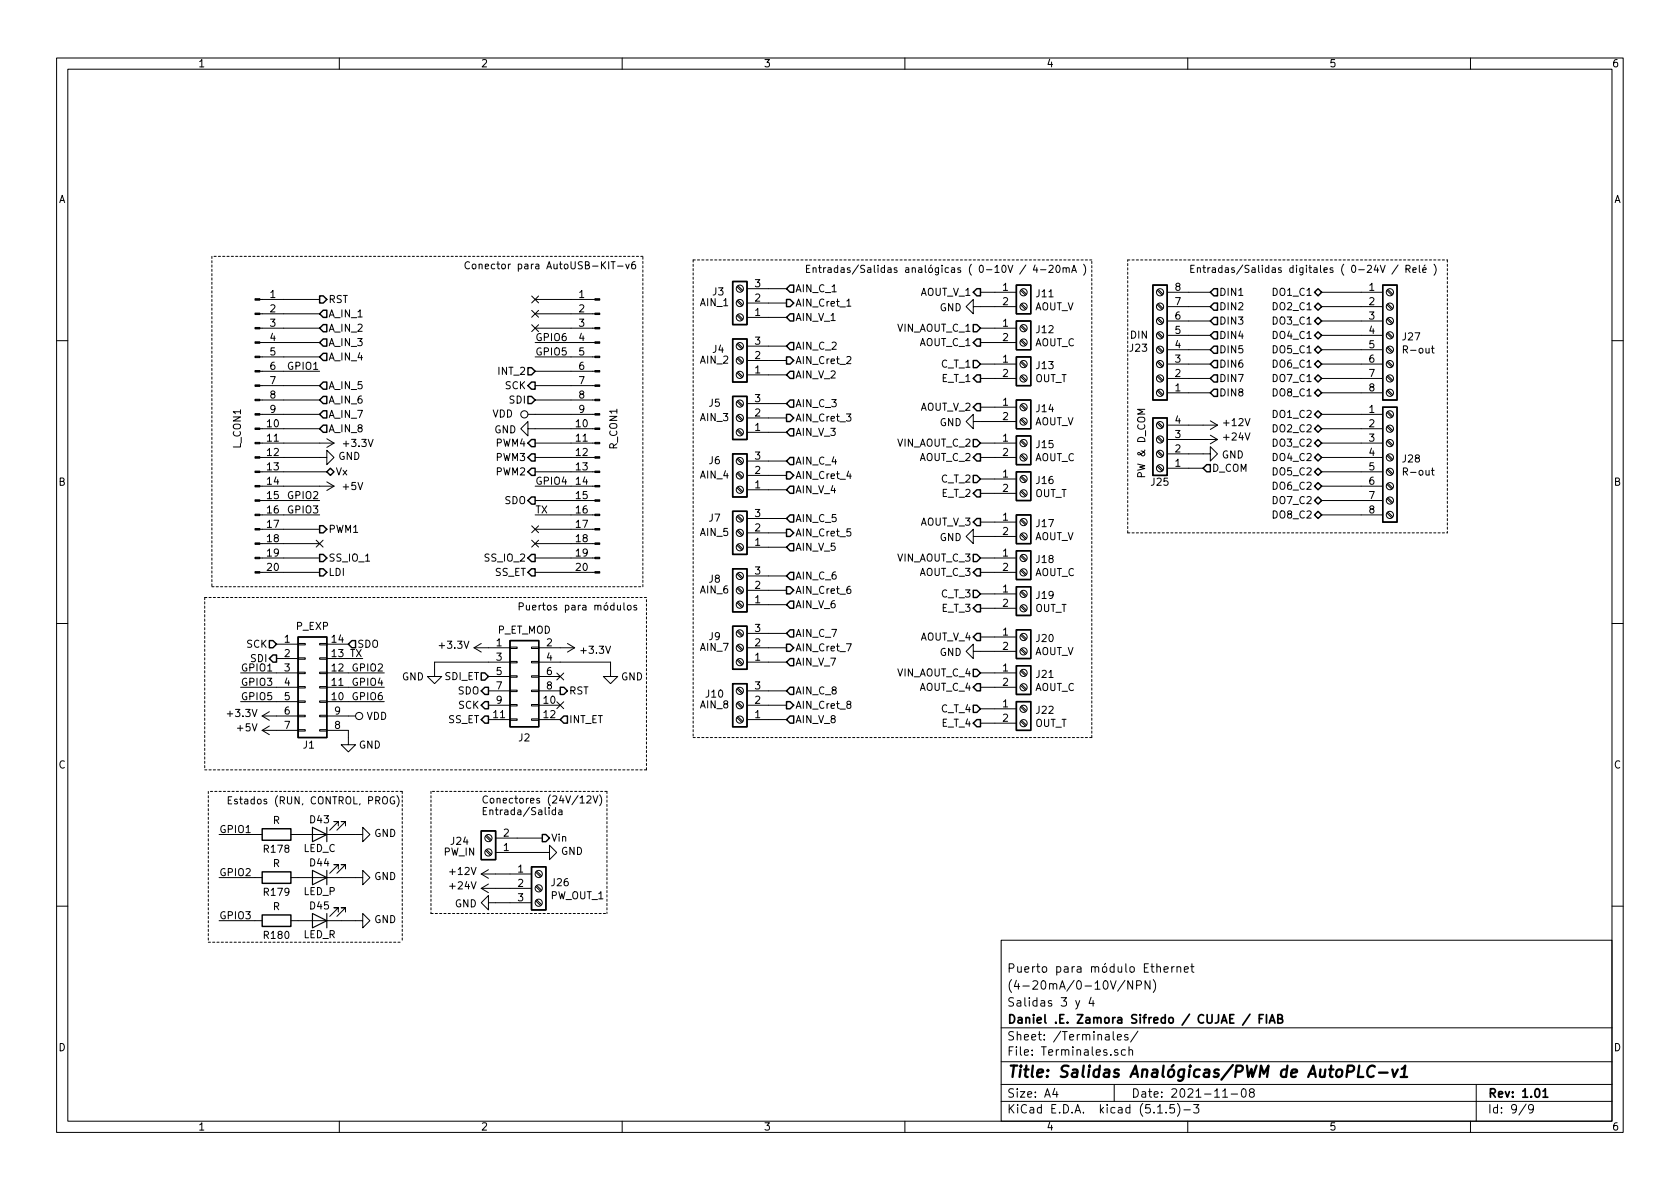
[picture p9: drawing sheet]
<svg xmlns="http://www.w3.org/2000/svg" width="297mm" height="210mm" viewBox="0 0 297 210" stroke-linecap="round" stroke-linejoin="round" font-family="sans-serif">
<g fill="none" stroke="#000" stroke-width=".18">
<path d="M10 10.3h277v189.9h-277zM12 12.2h273v186.1h-273zM60 10.3v1.9M110 10.3v1.9M160 10.3v1.9M210 10.3v1.9M260 10.3v1.9M45.9 58h10.6M45.9 55.5h10.6M45.9 53h10.6M94 57.4l1.2 1.2M94 54.9l1.2 1.2"/>
<path d="M94 52.3l1.2 1.3M94.6 58h10.6M94.6 55.5h10.6M94.6 53h10.6M95.2 57.4l-1.2 1.2M95.2 54.9l-1.2 1.2M95.2 52.3l-1.2 1.3M107.6 46.3v1.2M108.1 46.3h.7M108.4 46.3v1.2M109.2 47.1h1M110.6 46.7l.3 .8 .4-.8"/>
<path d="M112.3 46.3h-.4a.87 .87 0 0 0 0 1.2l.4-.1v-.5l-.4-.1-.2 .2M130.3 50.7l.9 .9M130.3 53.3l.9 .8M130.3 55.8l.9 .8M130.5 50.5l.8 .9M130.5 53.1l.8 .8M130.5 55.6l.8 .9M132.1 56.1h7M132.1 53.6h7M132.1 51h7M149.7 54.1h.7M172.1 54.2v-1.2l-1.3 1.2 1.3 1.3v-1.3h7.6"/>
<path d="M173.4 51.7h6.3M173.4 58h6.3M180.4 57.7l.9 .8M180.4 53.9l.9 .8M180.4 51.4l.9 .8M180.6 57.5l.9 .9M180.6 53.7l.9 .9M180.6 51.2l.9 .8M181.4 46.9l-1.1 1.6M183 46.9l-.3 .8h.8M183.3 47.3v.9M184 47.7h.9"/>
<path d="M185.5 47l.5-.1 .2 .4v.2l-.8 .7h.8M186.8 47l.2-.1a.67 .67 0 0 1 .4 .6 .67 .67 0 0 1-.4 .7l-.3-.5zM188 47.5l.1-.2 .3 .1 .1 .8M188 47.3v.9M188.5 47.5l.2-.2 .3 .1 .1 .8M189.5 48.2l.4-1.3 .4 1.3M189.6 47.8h.6M191.6 46.7a1.47 1.47 0 0 1 0 2M204.6 51.4l.9 .8M204.6 53.9l.9 .8M204.6 56.4l.9 .9M204.6 59l.9 .8"/>
<path d="M204.8 51.2l.8 .8M204.8 53.7l.8 .9M204.8 56.3l.8 .8M204.8 58.8l.8 .8M206.4 59.3h7.6M206.4 56.8h7.6M206.4 54.2h7.6M206.4 51.7h7.6M233.7 59.3h10.8M233.7 56.8h10.8M233.7 54.2h10.8M233.7 51.7h10.8"/>
<path d="M243.3 46.9l-.3 .8h.8M243.6 47.3v.9M244 46.9l.5 1.3 .4-1.3M245.2 59l.9 .8M245.2 56.4l.9 .9M245.2 53.9l.9 .8M245.2 51.4l.9 .8M245.4 58.8l.9 .8M245.4 56.3l.9 .8M245.4 53.7l.9 .9M245.4 51.2l.9 .8M247.2 46.9l-1.1 1.6"/>
<path d="M248.6 47.6l.6-.1 .1-.2v-.3l-.2-.1h-.5v1.3M248.9 47.6l.4 .6M249.8 47.7l.6-.1-.1-.2-.3-.1-.2 .2 .1 .6h.4M251 46.9v1.1l.1 .2M251.6 47.7l.6-.1-.1-.2-.4-.1-.1 .2v.6h.5M252 46.9l-.2 .1M253.5 46.7a1.4 1.4 0 0 1 0 2M10 60.2h2M45.9 73.3h10.6M45.9 75.8h10.6M45.9 78.4h13.2M45.9 60.6h10.6"/>
<path d="M45.9 70.7h10.6M45.9 68.2h10.6M45.9 65.7h10.6M45.9 63.1h10.6M57.8 77.6l1.3 .8M59.1 78.4l-1.3 .7M93.3 75.8v-1.3l-1.2 1.3 1.2 1.3v-1.3h11.9M93.3 73.3h11.9M94.6 78.4h10.6M94.6 60.6h10.6M94.6 70.7h10.6M94.6 68.2h10.6"/>
<path d="M94.6 65.7h10.6M94.6 63.1h10.6M130.3 71l.9 .9M130.3 73.6l.9 .8M130.3 76.1l.9 .9M130.3 60.9l.9 .8M130.3 63.4l.9 .9M130.3 66l.9 .8M130.5 70.9l.8 .8M130.5 73.4l.8 .8M130.5 75.9l.8 .9M130.5 60.7l.8 .8"/>
<path d="M130.5 63.2l.8 .9M130.5 65.8l.8 .8M132.1 76.4h7M132.1 73.9h7M132.1 71.4h7M132.1 66.3h7M132.1 63.7h7M132.1 61.2h7M149.7 73.2h.7l-.4 .5 .4 .1v.5l-.2 .2-.5-.2M149.7 63.2l.5-.2 .2 .4v.2l-.7 .7h.7M172.1 74.5v-1.2l-1.3 1.2 1.3 1.3v-1.3h7.6M173.4 66.9h6.3"/>
<path d="M173.4 64.4h6.3M173.4 78.4h6.3M173.4 72h6.3M173.4 60.6h6.3M180.4 74.2l.9 .9M180.4 71.7l.9 .8M180.4 78l.9 .9M180.4 66.6l.9 .8M180.4 64.1l.9 .8M180.4 60.2l.9 .9M180.6 74l.9 .9M180.6 71.5l.9 .8"/>
<path d="M180.6 77.8l.9 .9M180.6 66.4l.9 .9M180.6 63.9l.9 .8M180.6 60.1l.9 .8M204.6 61.5l.9 .9M204.6 64.1l.9 .8M204.6 66.6l.9 .8M204.6 69.1l.9 .9M204.6 77.4l.9 .8M204.6 74.8l.9 .9M204.6 79.9l.9 .9M204.8 61.3l.8 .9"/>
<path d="M204.8 63.9l.8 .8M204.8 66.4l.8 .9M204.8 69l.8 .8M204.8 77.2l.8 .8M204.8 74.7l.8 .8M204.8 79.8l.8 .8M206.4 75.2h8.9M206.4 77.7h8.9M206.4 69.5h7.6M206.4 66.9h7.6M206.4 64.4h7.6M206.4 61.8h7.6"/>
<path d="M214 74.4l1.3 .8M214 77l1.3 .7M215.3 75.2l-1.3 .7M215.3 77.7l-1.3 .8M233.7 69.5h10.8M233.7 66.9h10.8M233.7 64.4h10.8M233.7 61.8h10.8M233.7 73.3h10.8M233.7 75.8h10.8M233.7 78.4h10.8M245.2 78l.9 .9"/>
<path d="M245.2 75.5l.9 .8M245.2 72.9l.9 .9M245.2 69.1l.9 .9M245.2 66.6l.9 .8M245.2 64.1l.9 .8M245.2 61.5l.9 .9M245.4 77.8l.9 .9M245.4 75.3l.9 .8M245.4 72.8l.9 .8M245.4 69l.9 .8M245.4 66.4l.9 .9M245.4 63.9l.9 .8"/>
<path d="M245.4 61.3l.9 .9M253.1 61.6h.5M253.3 61.2v1l.3 .2M285 60.2h2M45.9 80.9h11.9v-1.3l1.3 1.3-1.3 1.3v-1.3M45.9 83.4h11.9M45.9 86h13.2M45.9 88.5h10.6M45.9 91.1h10.6M45.9 98.7h10.6M45.9 96.1h10.6M45.9 93.6h10.6"/>
<path d="M55.9 95.5l1.2 1.2M57.1 95.5l-1.2 1.2M57.8 85.2l1.3 .8M59.1 86l-1.3 .7M94 93l1.2 1.2M94 95.5l1.2 1.2M94.6 80.9h10.6M94.6 83.4h10.6M94.6 86h10.6M94.6 88.5h10.6M94.6 91.1h10.6M94.6 98.7h10.6"/>
<path d="M94.6 96.1h10.6M94.6 93.6h10.6M95.2 93l-1.2 1.2M95.2 95.5l-1.2 1.2M130.3 91.4l.9 .8M130.3 93.9l.9 .8M130.3 96.4l.9 .9M130.3 81.2l.9 .8M130.3 83.7l.9 .9M130.3 86.3l.9 .8M130.5 91.2l.8 .8M130.5 93.7l.8 .9"/>
<path d="M130.5 96.3l.8 .8M130.5 81l.8 .9M130.5 83.6l.8 .8M130.5 86.1l.8 .8M132.1 96.8h7M132.1 94.2h7M132.1 91.7h7M132.1 86.6h7M132.1 84.1h7M132.1 81.5h7M150 83.3l-.3 .9h.8M150.4 93.5h-.6l-.1 .6 .2-.1 .5 .1v.6l-.2 .1-.5-.1"/>
<path d="M172.1 94.9v-1.3l-1.3 1.3 1.3 1.2v-1.2h7.6M173.4 80.9h6.3M173.4 98.7h6.3M173.4 84.7h6.3M173.4 87.2h6.3M173.4 92.3h6.3M180.4 80.6l.9 .8M180.4 86.9l.9 .9M180.4 84.4l.9 .8M180.4 94.5l.9 .9M180.4 92l.9 .8M180.4 98.3l.9 .9"/>
<path d="M180.6 80.4l.9 .8M180.6 86.7l.9 .9M180.6 84.2l.9 .8M180.6 94.4l.9 .8M180.6 91.8l.9 .9M180.6 98.2l.9 .8M204.6 82.5l.9 .8M204.8 82.3l.8 .8M206.4 80.3h7.6v1.2l1.3-1.2-1.3-1.3v1.3M206.4 82.8h6.3M233.7 80.9h10.8M233.7 83.4h10.8"/>
<path d="M233.7 86h10.8M233.7 88.5h10.8M233.7 91.1h10.8M245.2 90.7l.9 .9M245.2 88.2l.9 .8M245.2 85.6l.9 .9M245.2 83.1l.9 .8M245.2 80.6l.9 .8M245.4 90.5l.9 .9M245.4 88l.9 .8M245.4 85.5l.9 .8M245.4 82.9l.9 .9"/>
<path d="M245.4 80.4l.9 .8M253.1 83.2h.5M253.3 82.7v1.1l.3 .2M10 110.3h2M42.5 119h10.2M45.9 101.2h10.6M48.9 113.9h3.8M48.9 116.5h3.8M52.7 118.9h1.3v.2h-1.3zM52.7 116.3h1.3v.3h-1.3zM52.7 113.8h1.3v.2h-1.3zM56.5 118.9h1.3v.2h-1.3z"/>
<path d="M56.5 116.3h1.3v.3h-1.3zM56.5 113.8h1.3v.2h-1.3zM57.8 119h10.1M57.8 113.9h3.8M57.8 116.5h3.8M83.8 114.5l1.3 .8M83.8 114.5h6.4M85.1 113.8l-1.3 .7M86.4 119.6h3.8M90.2 117h1.2v.2h-1.2zM90.2 114.4h1.2v.3h-1.2zM90.2 119.5h1.2v.3h-1.2z"/>
<path d="M90.2 117.1h-13.4v2.5h-1.2l1.2 1.3 1.3-1.3h-1.3M94 117h1.2v.2h-1.2zM94 114.4h1.2v.3h-1.2zM94 119.5h1.2v.3h-1.2zM94.6 101.2h10.6M95.2 117.1h12.7v2.5h1.3l-1.3 1.3-1.2-1.3h1.2M95.2 114.5h6.4M95.2 119.6h3.9M98.5 119l1.2 1.2M99.7 119l-1.2 1.2M100.3 113.8l1.3 .7M101.6 114.5l-1.3 .8"/>
<path d="M109.2 107v.8l.3 .1 .2-.2M109.7 107v.9M110.3 106.6v1.1l.2 .2M111 107.2l.2-.2 .3 .2 .1 .4-.1 .2-.3 .1-.2-.2zM112.5 107.1l-.3-.1-.1 .2v.2l.4 .1v.3h-.4M130.3 111.7l.9 .8M130.3 114.2l.9 .9M130.3 116.8l.9 .8M130.3 101.5l.9 .9M130.3 104.1l.9 .8M130.3 106.6l.9 .8M130.5 111.5l.8 .8"/>
<path d="M130.5 114l.8 .9M130.5 116.6l.8 .8M130.5 101.3l.8 .9M130.5 103.9l.8 .8M130.5 106.4l.8 .9M132.1 114.5h7M132.1 117.1h7M132.1 112h7M132.1 106.9h7M132.1 104.4h7M132.1 101.8h7M149.7 113.8h.8l-.5 1.3"/>
<path d="M150.3 103.7l-.3 .1a.87 .87 0 0 0 0 1.1l.4-.1v-.5l-.4-.1-.3 .2M172.1 115.2v-1.3l-1.3 1.3 1.3 1.3v-1.3h7.6M173.4 119h6.3M173.4 101.2h6.3M173.4 105h6.3M173.4 107.6h6.3M173.4 112.6h6.3M180.4 118.7l.9 .8M180.4 100.9l.9 .8M180.4 107.2l.9 .9M180.4 104.7l.9 .8M180.4 114.9l.9 .8"/>
<path d="M180.4 112.3l.9 .9M180.6 118.5l.9 .8M180.6 100.7l.9 .8M180.6 107.1l.9 .8M180.6 104.5l.9 .9M180.6 114.7l.9 .8M180.6 112.1l.9 .9M285 110.3h2M42.5 121.5h10.2M42.5 124.1h10.2M46.4 126.6l1.2 .8M46.4 126.6h6.3"/>
<path d="M46.4 129.2l1.2 .7M46.4 129.2h6.3M47.6 125.9l-1.2 .7M47.6 128.4l-1.2 .8M52.7 126.5h1.3v.2h-1.3zM52.7 129h1.3v.3h-1.3zM52.7 123.9h1.3v.3h-1.3zM52.7 121.4h1.3v.3h-1.3zM56.5 126.5h1.3v.2h-1.3zM56.5 129h1.3v.3h-1.3zM56.5 123.9h1.3v.3h-1.3zM56.5 121.4h1.3v.3h-1.3z"/>
<path d="M57.8 129.2h3.8v2.5h1.3l-1.3 1.3-1.3-1.3h1.3M57.8 121.5h10.1M57.8 126.6h5.1M57.8 124.1h10.1M86.4 124.7h3.8M86.4 127.2h3.8M86.4 122.2h3.8M90.2 124.6h1.2v.2h-1.2zM90.2 127.1h1.2v.3h-1.2zM90.2 122h1.2v.3h-1.2zM94 124.6h1.2v.2h-1.2zM94 127.1h1.2v.3h-1.2z"/>
<path d="M94 122h1.2v.3h-1.2zM95.2 124.7h3.9M95.2 127.2h3.9M95.2 122.2h3.9M98.5 124.1l1.2 1.2M99.7 124.1l-1.2 1.2M130.3 121.8l.9 .9M130.3 124.4l.9 .8M130.3 126.9l.9 .9M130.5 121.7l.8 .8M130.5 124.2l.8 .8M130.5 126.7l.8 .9"/>
<path d="M132.1 124.7h7M132.1 127.2h7M132.1 122.2h7M150 124.6l-.2-.2v-.3l.4-.1 .2 .1v.3l-.6 .2-.1 .2v.2l.3 .3h.2l.2-.3v-.3l-.2-.1M173.4 121.5h6.3M173.4 125.3h6.3M173.4 127.9h6.3M180.4 121.2l.9 .8M180.4 127.6l.9 .8M180.4 125l.9 .9M180.6 121l.9 .9M180.6 127.4l.9 .8"/>
<path d="M180.6 124.8l.9 .9M38.7 147.6h7.7M38.7 155.2h7.7M51.4 155.2h12.7v-1.3l1.3 1.3-1.3 1.3v-1.3M51.4 147.6h12.7v-1.3l1.3 1.3-1.3 1.2v-1.2M59.8 146v-.7h-.7h.7l-1.5 1.5M59.8 153.7v-.8h-.7h.7l-1.5 1.5M61.1 146v-.7h-.8h.8l-1.5 1.5M61.1 153.7v-.8h-.8h.8l-1.5 1.5M67.7 141.1l.2-.2a.47 .47 0 0 1 .6 .4l-.1 .7-.2 .2-.4-.1a1 1 0 0 1-.1-1zM69.7 141a.59 .59 0 0 0-.7 .5 .59 .59 0 0 0 .7 .6l.1-.5h-.3M70.2 140.7a1.4 1.4 0 0 1 0 1.9"/>
<path d="M85.1 154.6h8.9M85.1 157.1h8.9M85.1 154.6l1.3 .7M85.1 157.1l1.3 .8M85.9 147.9l.8 .8M85.9 150.4l.8 .9M86 147.7l.9 .8M86 150.2l.9 .9M86.4 159.6v-1.2l-1.3 1.2 1.3 1.3v-1.3h7.6M86.4 153.8l-1.3 .8M86.4 156.3l-1.3 .8M87.6 150.7h9.6v-1.2l1.2 1.2-1.2 1.3v-1.3"/>
<path d="M87.6 148.2h8.3M94.7 159.3l.9 .8M94.7 156.8l.9 .8M94.7 154.2l.9 .9M94.9 159.1l.9 .9M94.9 156.6l.9 .8M94.9 154l.9 .9M98.2 143.3l-.3-.1-.3 .3 .1 .5h.5M98.2 142.8v1.3M98.8 143.3h.5l.1 .8M99.4 143.5l-.5 .1-.1 .2 .1 .3 .5-.1M102.6 142h.7"/>
<path d="M103.8 140.9l.5-.2 .2 .4-.1 .2-.7 .7h.8M104.9 140.7l.4 1.3 .4-1.3M106 140.6a1.47 1.47 0 0 1 0 1.9M10 160.2h2M38.7 162.8h7.7M51.4 162.8h12.7v-1.3l1.3 1.3-1.3 1.3v-1.3M59.8 161.3v-.8h-.7h.7l-1.5 1.5M61.1 161.3v-.8h-.8h.8l-1.5 1.5M177 166.3h108v32h-108zM190.9 176.9l-.5 1.4-.2 .1M192.9 176.3l-.3 1.1h.9M193.3 176.9v1"/>
<path d="M198.9 173.3l-1.3 2M200.3 173.4v1.5l-.9-1.5v1.5M201 174.2l.7-.1 .1-.2v-.3l-.3-.2h-.5v1.5M203.3 173.4v1.5l-.8-1.5v1.5M203.9 173.2a1.79 1.79 0 0 1 0 2.3M205.8 171.4l.8-.1-.1-.3-.5-.1-.2 .2 .1 .8h.6M207.2 170.9v1M207.6 170.9l-.3 .1-.1 .2M208.1 171.1l.1-.1a.37 .37 0 0 1 .6 .1v.8M208.1 170.9v1M209.4 171.4l.7-.1-.1-.3-.4-.1-.2 .2 .1 .8h.5M210.5 170.9h.6"/>
<path d="M210.7 170.4v1.3l.4 .2M285 160.2h2M60 198.3v1.9M110 198.3v1.9M160 198.3v1.9M177 194.8h108M177 191.8h108M177 187.8h108M177 181.8h108M186.5 192.5l-.4 1h1M186.8 193v1M196.8 182.4v1.3l.3 .2"/>
<path d="M197 191.8v3M197.6 183.4l.7-.1-.1-.3-.4-.1-.2 .2v.7h.6M197.6 185.7l-.3-.1-.2 .2v.2l.5 .2v.3h-.5M199 185.7l-.4-.1-.3 .3v.6l.3 .1 .4-.1M199.4 183a.37 .37 0 0 0-.6 .1l.1 .3 .5 .1 .1 .1-.2 .3-.5-.1M199.6 185.7l.2-.1 .4 .1 .1 .9M199.6 185.1v1.5M201.2 182.3l-1.3 2M204.7 196.8h.8M206.2 196.7v.1M207.6 195.3h-.7l-.1 .7 .2-.1 .5 .1 .2 .2-.1 .5-.2 .1-.6-.1M208.2 195.1a1.71 1.71 0 0 1 0 2.3"/>
<path d="M209.3 196.3h1.2M210 198.3v1.9M211 195.3h1l-.5 .6 .4 .1v.7l-.2 .1-.7-.1M216.2 194h.8M217.7 193.5h1.1M219.6 192.7l.4-.2a.94 .94 0 0 1 0 1.5 .82 .82 0 0 1-.4-1.3zM221.2 193.2l-.3-.3 .1-.2 .2-.2 .4 .1 .2 .2-.1 .2-.6 .2a.48 .48 0 0 0-.1 .7l.2 .1 .5-.1a.48 .48 0 0 0-.1-.7h-.1M260 198.3v1.9M261 191.8v6.5M269.8 195.2l-1.2 2M271.1 196l-.3 .3-.4-.1-.1-.2v-.4l.1-.2 .4-.1 .2 .2a1.19 1.19 0 0 1-.2 1.2l-.4 .1"/>
<circle cx="130.8" cy="56.1" r=".63"/>
<circle cx="130.8" cy="51" r=".63"/>
<circle cx="130.8" cy="53.6" r=".63"/>
<circle cx="181" cy="51.7" r=".63"/>
<circle cx="181" cy="58" r=".63"/>
<circle cx="181" cy="54.2" r=".63"/>
<circle cx="205.1" cy="51.7" r=".63"/>
<circle cx="205.1" cy="54.2" r=".63"/>
<circle cx="205.1" cy="56.8" r=".63"/>
<circle cx="205.1" cy="59.3" r=".63"/>
<circle cx="245.7" cy="59.3" r=".63"/>
<circle cx="245.7" cy="56.8" r=".63"/>
<circle cx="245.7" cy="54.2" r=".63"/>
<circle cx="245.7" cy="51.7" r=".63"/>
<circle cx="92.7" cy="73.3" r=".63"/>
<circle cx="130.8" cy="73.9" r=".63"/>
<circle cx="130.8" cy="71.4" r=".63"/>
<circle cx="130.8" cy="61.2" r=".63"/>
<circle cx="130.8" cy="76.4" r=".63"/>
<circle cx="130.8" cy="63.7" r=".63"/>
<circle cx="130.8" cy="66.3" r=".63"/>
<circle cx="181" cy="72" r=".63"/>
<circle cx="181" cy="66.9" r=".63"/>
<circle cx="181" cy="78.4" r=".63"/>
<circle cx="181" cy="64.4" r=".63"/>
<circle cx="181" cy="60.6" r=".63"/>
<circle cx="181" cy="74.5" r=".63"/>
<circle cx="205.1" cy="77.7" r=".63"/>
<circle cx="205.1" cy="69.5" r=".63"/>
<circle cx="205.1" cy="66.9" r=".63"/>
<circle cx="205.1" cy="61.8" r=".63"/>
<circle cx="205.1" cy="75.2" r=".63"/>
<circle cx="205.1" cy="64.4" r=".63"/>
<circle cx="245.7" cy="73.3" r=".63"/>
<circle cx="245.7" cy="64.4" r=".63"/>
<circle cx="245.7" cy="61.8" r=".63"/>
<circle cx="245.7" cy="78.4" r=".63"/>
<circle cx="245.7" cy="69.5" r=".63"/>
<circle cx="245.7" cy="75.8" r=".63"/>
<circle cx="245.7" cy="66.9" r=".63"/>
<circle cx="130.8" cy="96.8" r=".63"/>
<circle cx="130.8" cy="84.1" r=".63"/>
<circle cx="130.8" cy="94.2" r=".63"/>
<circle cx="130.8" cy="81.5" r=".63"/>
<circle cx="130.8" cy="86.6" r=".63"/>
<circle cx="130.8" cy="91.7" r=".63"/>
<circle cx="181" cy="98.7" r=".63"/>
<circle cx="181" cy="80.9" r=".63"/>
<circle cx="181" cy="84.7" r=".63"/>
<circle cx="181" cy="87.2" r=".63"/>
<circle cx="181" cy="94.9" r=".63"/>
<circle cx="181" cy="92.3" r=".63"/>
<circle cx="205.1" cy="80.3" r=".63"/>
<circle cx="205.1" cy="82.8" r=".63"/>
<circle cx="245.7" cy="80.9" r=".63"/>
<circle cx="245.7" cy="91.1" r=".63"/>
<circle cx="245.7" cy="86" r=".63"/>
<circle cx="245.7" cy="88.5" r=".63"/>
<circle cx="245.7" cy="83.4" r=".63"/>
<circle cx="130.8" cy="112" r=".63"/>
<circle cx="130.8" cy="101.8" r=".63"/>
<circle cx="130.8" cy="114.5" r=".63"/>
<circle cx="130.8" cy="106.9" r=".63"/>
<circle cx="130.8" cy="117.1" r=".63"/>
<circle cx="130.8" cy="104.4" r=".63"/>
<circle cx="181" cy="107.6" r=".63"/>
<circle cx="181" cy="105" r=".63"/>
<circle cx="181" cy="115.2" r=".63"/>
<circle cx="181" cy="119" r=".63"/>
<circle cx="181" cy="101.2" r=".63"/>
<circle cx="181" cy="112.6" r=".63"/>
<circle cx="63.5" cy="126.6" r=".63"/>
<circle cx="130.8" cy="122.2" r=".63"/>
<circle cx="130.8" cy="124.7" r=".63"/>
<circle cx="130.8" cy="127.2" r=".63"/>
<circle cx="181" cy="125.3" r=".63"/>
<circle cx="181" cy="121.5" r=".63"/>
<circle cx="181" cy="127.9" r=".63"/>
<circle cx="86.4" cy="150.7" r=".63"/>
<circle cx="86.4" cy="148.2" r=".63"/>
<circle cx="95.2" cy="157.1" r=".63"/>
<circle cx="95.2" cy="154.6" r=".63"/>
<circle cx="95.2" cy="159.6" r=".63"/>
</g>
<path d="M221 179.3l-1.3 2M223.4 179.4h-.7v1.5M223.9 179.4v1.5M222.7 180.1h.4M224.4 180.9l.5-1.5 .5 1.5M224.6 180.5h.7M225.9 180.1h.5l.2-.1 .1-.3-.3-.3h-.5v1.5h.6l.3-.3a.41 .41 0 0 0-.4-.5M272.8 193l.4-.5v1.5M272.8 194h.9" fill="none" stroke="#000" stroke-width=".3"/>
<path d="M240.3 188.4l-.2 2h.9M243.1 188.6a.87 .87 0 0 0-1 0 .87 .87 0 0 0-.4 1 .69 .69 0 0 0 .3 .8 .69 .69 0 0 0 .9-.1M243.8 189.7h1.5M246.2 189.1l.3 1.3 .6-1.3M247.6 190.4h1.2M247.8 189l.7-.6-.3 2" fill="none" stroke="#000" stroke-width=".41"/>
<g fill="none" stroke="#000" stroke-width=".25">
<path d="M56.5 52.3h.6l.7 .7-.7 .6h-.6zM56.5 55.5l.6-.6h.7v1.2h-.7zM57.1 57.4h.7v1.3h-.7l-.6-.7zM57.1 59.9h.7v1.3h-.7l-.6-.6zM129.5 59.9h2.6v7.7h-2.6zM129.5 49.8h2.6v7.6h-2.6zM139.1 53h.6l.6 .6-.6 .6h-.6zM139.7 50.4h.6v1.3h-.6l-.6-.7zM139.7 55.5h.6v1.3h-.6l-.6-.7zM172.1 51.7l.6-.7h.7v1.3h-.7zM172.1 57.4h.6l.7 .6-.7 .7h-.6zM172.7 59.9h.7v1.3h-.7l-.6-.6z"/>
<path d="M179.7 56.8h2.5v5h-2.5zM179.7 50.4h2.5v5.1h-2.5zM203.8 50.4h2.6v20.3h-2.6zM214.6 56.1h.7v1.3h-.7l-.6-.6zM214.6 58.7h.7v1.2h-.7l-.6-.6zM214.6 53.6h.7v1.3h-.7l-.6-.7zM214.6 51h.7v1.3h-.7l-.6-.6zM232.4 59.3l.6-.6 .7 .6-.7 .6zM232.4 56.8l.6-.7 .7 .7-.7 .6zM232.4 54.2l.6-.6 .7 .6-.7 .7zM232.4 51.7l.6-.7 .7 .7-.7 .6zM244.5 50.4h2.5v20.3h-2.5z"/>
<path d="M56.5 63.1l.6-.6h.7v1.2h-.7zM56.5 68.2l.6-.6h.7v1.2h-.7zM56.5 70.7l.6-.6h.7v1.3h-.7zM56.5 73.3l.6-.7h.7v1.3h-.7zM57.1 75.2h.7v1.2h-.7l-.6-.6zM93.3 65h.7l.6 .7-.6 .6h-.7zM93.3 68.2l.7-.6h.6v1.2h-.6zM93.3 70.1h.7l.6 .6-.6 .7h-.7zM94 77.7h.6v1.3h-.6l-.7-.6zM129.5 70.1h2.6v7.6h-2.6zM139.1 73.3h.6l.6 .6-.6 .6h-.6zM139.1 63.1h.6l.6 .6-.6 .7h-.6z"/>
<path d="M139.7 75.8h.6v1.3h-.6l-.6-.7zM139.7 70.7h.6v1.3h-.6l-.6-.6zM139.7 65.7h.6v1.2h-.6l-.6-.6zM139.7 60.6h.6v1.2h-.6l-.6-.6zM172.1 72l.6-.6h.7v1.2h-.7zM172.1 63.7h.6l.7 .7-.7 .6h-.6zM172.1 77.7h.6l.7 .7-.7 .6h-.6zM172.7 66.3h.7v1.3h-.7l-.6-.7zM179.7 70.7h2.5v5.1h-2.5zM179.7 77.1h2.5v5.1h-2.5zM179.7 63.1h2.5v5.1h-2.5zM203.8 73.9h2.6v10.2h-2.6z"/>
<path d="M214.6 68.8h.7v1.3h-.7l-.6-.6zM214.6 66.3h.7v1.3h-.7l-.6-.7zM214.6 63.7h.7v1.3h-.7l-.6-.6zM214.6 61.2h.7v1.3h-.7l-.6-.7zM232.4 69.5l.6-.7 .7 .7-.7 .6zM232.4 64.4l.6-.7 .7 .7-.7 .6zM232.4 61.8l.6-.6 .7 .6-.7 .7zM232.4 73.3l.6-.7 .7 .7-.7 .6zM232.4 75.8l.6-.6 .7 .6-.7 .6zM233 66.3l.7 .6-.7 .7-.6-.7zM233 77.7l.7 .7-.7 .6-.6-.6zM244.5 72h2.5v20.3h-2.5z"/>
<path d="M56.5 93h.6l.7 .6-.7 .6h-.6zM56.5 98h.6l.7 .7-.7 .6h-.6zM57.8 83.4l.6-.6 .7 .6-.7 .7zM94 80.3h.6v1.2h-.6l-.7-.6zM94 98h.6v1.3h-.6l-.7-.6zM94 87.9h.6v1.2h-.6l-.7-.6zM94 82.8h.6v1.3h-.6l-.7-.7zM129.5 90.4h2.6v7.6h-2.6zM129.5 80.3h2.6v7.6h-2.6zM139.1 93.6h.6l.6 .6-.6 .7h-.6zM139.1 83.4h.6l.6 .7-.6 .6h-.6zM139.7 86h.6v1.2h-.6l-.6-.6z"/>
<path d="M139.7 80.9h.6v1.3h-.6l-.6-.7zM139.7 91.1h.6v1.2h-.6l-.6-.6zM139.7 96.1h.6v1.3h-.6l-.6-.6zM172.1 92.3l.6-.6h.7v1.3h-.7zM172.1 98h.6l.7 .7-.7 .6h-.6zM172.1 87.2l.6-.6h.7v1.3h-.7zM172.1 84.1h.6l.7 .6-.7 .6h-.6zM172.7 80.3h.7v1.2h-.7l-.6-.6zM179.7 83.4h2.5v5.1h-2.5zM179.7 91.1h2.5v5h-2.5zM179.7 97.4h2.5v5.1h-2.5zM212.7 82.8l.7-.6h.6v1.2h-.6z"/>
<path d="M232.4 91.1l.6-.7 .7 .7-.7 .6zM232.4 80.9l.6-.6 .7 .6-.7 .6zM232.4 83.4l.6-.6 .7 .6-.7 .7zM232.4 88.5l.6-.6 .7 .6-.7 .6zM233 85.3l.7 .7-.7 .6-.6-.6zM47.6 113.3h.7l.6 .6-.6 .6h-.7zM48.3 115.8h.6v1.3h-.6l-.7-.6zM52.7 112.6h5.1v17.8h-5.1zM56.5 100.6h.6l.7 .6-.7 .6h-.6zM62.2 113.3h.7v1.2h-.7l-.6-.6zM85.1 119h.6l.7 .6-.7 .7h-.6zM90.2 113.3h5v15.2h-5z"/>
<path d="M93.3 101.2l.7-.6h.6v1.2h-.6zM129.5 110.7h2.6v7.7h-2.6zM129.5 100.6h2.6v7.6h-2.6zM139.1 103.8h.6l.6 .6-.6 .6h-.6zM139.1 113.9h.6l.6 .6-.6 .7h-.6zM139.7 116.5h.6v1.2h-.6l-.6-.6zM139.7 101.2h.6v1.3h-.6l-.6-.7zM139.7 106.3h.6v1.3h-.6l-.6-.7zM139.7 111.4h.6v1.2h-.6l-.6-.6zM172.1 118.4h.6l.7 .6-.7 .6h-.6zM172.1 104.4h.6l.7 .6-.7 .7h-.6zM172.7 112h.7v1.3h-.7l-.6-.7z"/>
<path d="M172.7 100.6h.7v1.2h-.7l-.6-.6zM172.7 106.9h.7v1.3h-.7l-.6-.6zM179.7 117.7h2.5v5.1h-2.5zM179.7 103.8h2.5v5h-2.5zM179.7 111.4h2.5v5.1h-2.5zM85.7 126.6h.7v1.3h-.7l-.6-.7zM85.7 124.1h.7v1.2h-.7l-.6-.6zM85.7 121.5h.7v1.3h-.7l-.6-.6zM99.1 121.5h.6l.6 .7-.6 .6h-.6zM99.7 126.6h.6v1.3h-.6l-.6-.7zM129.5 120.9h2.6v7.6h-2.6zM139.1 124.1h.6l.6 .6-.6 .6h-.6z"/>
<path d="M139.7 121.5h.6v1.3h-.6l-.6-.6zM139.7 126.6h.6v1.3h-.6l-.6-.7zM172.1 127.9l.6-.7h.7v1.3h-.7zM172.1 124.7h.6l.7 .6-.7 .7h-.6zM172.1 121.5l.6-.6h.7v1.3h-.7zM179.7 124.1h2.5v5.1h-2.5zM46.4 146.6h5v2h-5zM46.4 154.2h5v2h-5zM85.1 146.9h2.5v5.1h-2.5zM94 153.3h2.5v7.6h-2.5zM95.9 147.6h.6l.7 .6-.7 .6h-.6zM46.4 161.8h5v2h-5z"/>
</g>
<g fill="#000" stroke="#000" stroke-width=".18">
<path d="M45.1 57.9h.8v.3h-.8zM45.1 55.4h.8v.2h-.8zM45.1 52.8h.8v.3h-.8zM105.2 57.9h.8v.3h-.8zM105.2 55.4h.8v.2h-.8zM105.2 52.8h.8v.3h-.8zM45.1 78.2h.8v.3h-.8zM45.1 75.7h.8v.2h-.8zM45.1 73.1h.8v.3h-.8zM45.1 70.6h.8v.3h-.8zM45.1 68.1h.8v.2h-.8zM45.1 65.5h.8v.3h-.8z"/>
<path d="M45.1 63h.8v.2h-.8zM45.1 60.4h.8v.3h-.8zM105.2 78.2h.8v.3h-.8zM105.2 75.7h.8v.2h-.8zM105.2 73.1h.8v.3h-.8zM105.2 70.6h.8v.3h-.8zM105.2 68.1h.8v.2h-.8zM105.2 65.5h.8v.3h-.8zM105.2 63h.8v.2h-.8zM105.2 60.4h.8v.3h-.8zM45.1 98.5h.8v.3h-.8zM45.1 96h.8v.3h-.8z"/>
<path d="M45.1 93.5h.8v.2h-.8zM45.1 90.9h.8v.3h-.8zM45.1 88.4h.8v.2h-.8zM45.1 85.8h.8v.3h-.8zM45.1 83.3h.8v.3h-.8zM45.1 80.8h.8v.2h-.8zM105.2 98.5h.8v.3h-.8zM105.2 96h.8v.3h-.8zM105.2 93.5h.8v.2h-.8zM105.2 90.9h.8v.3h-.8zM105.2 88.4h.8v.2h-.8zM105.2 85.8h.8v.3h-.8z"/>
<path d="M105.2 83.3h.8v.3h-.8zM105.2 80.8h.8v.2h-.8zM45.1 101.1h.8v.2h-.8zM105.2 101.1h.8v.2h-.8z"/>
</g>
<path d="M55.2 146.3l2.6 1.3-2.6 1.2zM55.2 153.9l2.6 1.3-2.6 1.3zM57.8 146.3v2.5M57.8 153.9v2.6M55.2 161.5l2.6 1.3-2.6 1.3zM57.8 161.5v2.6" fill="none" stroke="#000" stroke-width=".2"/>
<g fill="none" stroke="#000" stroke-width=".18" stroke-dasharray=".4 .4">
<path d="M37.5 45.3v58.5M113.7 45.3h-76.2M122.6 46v84.4M193 46h-70.4M199.4 46h56.5M255.9 46v48.2M199.4 94.2v-48.2M199.4 94.2h56.5M36.2 105.7v30.4M37.5 103.8h76.2M113.7 103.8v-58.5M114.3 105.7h-78.1"/>
<path d="M36.2 136.1h78.1M36.8 139.9v26.7M71.1 139.9h-34.3M71.1 139.9v26.7M76.2 139.9v21.6M107.3 139.9h-31.1M107.3 139.9v21.6M114.3 136.1v-30.4M122.6 130.4h70.4M193 130.4v-84.4M36.8 166.6h34.3M76.2 161.5h31.1"/>
</g>
<text font-size="2.8" x="178" y="190.5">Title: Salidas Analógicas/PWM de AutoPLC-v1</text>
<g font-size="2.1">
<text x="178" y="172">Puerto para módulo Ethernet</text>
<text x="178" y="178">Salidas 3 y 4</text>
<text x="178" y="175">(4-20mA/0-10V/NPN)</text>
<text x="178" y="184">Sheet: /Terminales/</text>
<text x="178" y="181">Daniel .E. Zamora Sifredo / CUJAE / FIAB</text>
<text x="178" y="186.7">File: Terminales.sch</text>
<text x="178" y="196.9">KiCad E.D.A. kicad (5.1.5)-3</text>
<text x="178" y="194.1">Size: A4</text>
<text x="200" y="194.1">Date: 2021-11-08</text>
<text x="263" y="194.1">Rev: 1.01</text>
<text x="263" y="196.9">Id: 9/9</text>
</g>
<g font-size="1.8">
<text x="35" y="11.9">1</text>
<text x="85" y="11.9">2</text>
<text x="135" y="11.9">3</text>
<text x="185" y="11.9">4</text>
<text x="235" y="11.9">5</text>
<text x="285" y="11.9">6</text>
<text x="10.4" y="35.9">A</text>
<text x="285.4" y="35.9">A</text>
<text x="81.9" y="47.6">Conector para AutoUSB-KIT-v6</text>
<text x="47.8" y="52.7">1</text>
<text x="58" y="53.6">RST</text>
<text x="102.4" y="52.7">1</text>
<text x="126" y="52.2">J3</text>
<text x="133.5" y="53.3">2</text>
<text x="133.5" y="50.8">3</text>
<text x="140.6" y="51.7">AIN_C_1</text>
<text x="142.2" y="48.3">Entradas/Salidas analógicas ( 0-10V / 4-20mA )</text>
<text x="162.7" y="52.3">AOUT_V_1</text>
<text x="177.3" y="51.4">1</text>
<text x="177.3" y="54">2</text>
<text x="183.3" y="52.6">J11</text>
<text x="207.8" y="54">7</text>
<text x="207.8" y="51.4">8</text>
<text x="210.2" y="48.3">Entradas/Salidas digitales ( 0-24V / Relé )</text>
<text x="215.5" y="52.3">DIN1</text>
<text x="225.3" y="52.3">DO1_C1</text>
<text x="242.1" y="51.4">1</text>
<text x="242.1" y="54">2</text>
<text x="47.8" y="55.2">2</text>
<text x="47.8" y="57.8">3</text>
<text x="58" y="56.1">A_IN_1</text>
<text x="58" y="58.7">A_IN_2</text>
<text x="102.4" y="55.2">2</text>
<text x="102.4" y="57.8">3</text>
<text x="123.9" y="54.1">AIN_1</text>
<text x="133.5" y="55.9">1</text>
<text x="140.6" y="54.2">AIN_Cret_1</text>
<text x="140.6" y="56.8">AIN_V_1</text>
<text x="158.6" y="58.7">VIN_AOUT_C_1</text>
<text x="166.1" y="55">GND</text>
<text x="177.3" y="57.8">1</text>
<text x="182.9" y="54.9">AOUT_V</text>
<text x="183.3" y="58.9">J12</text>
<text x="199.9" y="59.9">DIN</text>
<text x="207.8" y="59">5</text>
<text x="207.8" y="56.5">6</text>
<text x="215.5" y="57.4">DIN3</text>
<text x="215.5" y="59.9">DIN4</text>
<text x="215.5" y="54.9">DIN2</text>
<text x="225.3" y="59.9">DO4_C1</text>
<text x="225.3" y="57.4">DO3_C1</text>
<text x="225.3" y="54.9">DO2_C1</text>
<text x="242.1" y="56.5">3</text>
<text x="242.1" y="59">4</text>
<text x="47.8" y="60.3">4</text>
<text x="47.8" y="62.9">5</text>
<text x="47.8" y="65.4">6</text>
<text x="51.1" y="65.4">GPIO1</text>
<text x="58" y="61.2">A_IN_3</text>
<text x="58" y="63.7">A_IN_4</text>
<text x="94.6" y="62.9">GPIO5</text>
<text x="94.6" y="60.3">GPIO6</text>
<text x="102.4" y="60.3">4</text>
<text x="102.4" y="62.9">5</text>
<text x="102.4" y="65.4">6</text>
<text x="123.9" y="64.3">AIN_2</text>
<text x="126" y="62.4">J4</text>
<text x="133.5" y="63.5">2</text>
<text x="133.5" y="61">3</text>
<text x="140.6" y="64.4">AIN_Cret_2</text>
<text x="140.6" y="61.8">AIN_C_2</text>
<text x="162.6" y="61.2">AOUT_C_1</text>
<text x="166.5" y="65">C_T_1</text>
<text x="177.3" y="64.1">1</text>
<text x="177.3" y="60.3">2</text>
<text x="182.9" y="61.2">AOUT_C</text>
<text x="183.3" y="65.3">J13</text>
<text x="199.8" y="62.2">J23</text>
<text x="207.8" y="64.1">3</text>
<text x="207.8" y="61.6">4</text>
<text x="215.5" y="65">DIN6</text>
<text x="215.5" y="62.5">DIN5</text>
<text x="225.3" y="65">DO6_C1</text>
<text x="225.3" y="62.5">DO5_C1</text>
<text x="242.1" y="61.6">5</text>
<text x="242.1" y="64.1">6</text>
<text x="248.1" y="60.2">J27</text>
<text x="248.5" y="62.5">R-out</text>
<text x="47.8" y="67.9">7</text>
<text x="47.8" y="70.5">8</text>
<text x="58" y="68.8">A_IN_5</text>
<text x="58" y="71.4">A_IN_6</text>
<text x="88.3" y="66.3">INT_2</text>
<text x="89.4" y="68.8">SCK</text>
<text x="90.1" y="71.4">SDI</text>
<text x="102.4" y="67.9">7</text>
<text x="102.4" y="70.5">8</text>
<text x="125.4" y="71.9">J5</text>
<text x="133.5" y="71.1">3</text>
<text x="133.5" y="66">1</text>
<text x="140.6" y="66.9">AIN_V_2</text>
<text x="166.6" y="67.6">E_T_1</text>
<text x="177.3" y="71.7">1</text>
<text x="177.3" y="66.7">2</text>
<text x="183" y="67.6">OUT_T</text>
<text x="207.8" y="69.2">1</text>
<text x="207.8" y="66.7">2</text>
<text x="215.5" y="70.1">DIN8</text>
<text x="215.5" y="67.6">DIN7</text>
<text x="225.3" y="70.1">DO8_C1</text>
<text x="225.3" y="67.6">DO7_C1</text>
<text x="242.1" y="66.7">7</text>
<text x="242.1" y="69.2">8</text>
<text x="47.3" y="75.6">10</text>
<text x="47.8" y="73">9</text>
<text x="58" y="76.4">A_IN_8</text>
<text x="58" y="73.9">A_IN_7</text>
<text x="87" y="73.8">VDD</text>
<text x="87.4" y="76.6">GND</text>
<text x="101.9" y="75.6">10</text>
<text x="102.4" y="73">9</text>
<text x="123.9" y="74.5">AIN_3</text>
<text x="133.5" y="76.2">1</text>
<text x="133.5" y="73.7">2</text>
<text x="140.6" y="77.1">AIN_V_3</text>
<text x="140.6" y="74.5">AIN_Cret_3</text>
<text x="140.6" y="72">AIN_C_3</text>
<text x="162.7" y="72.6">AOUT_V_2</text>
<text x="166.1" y="75.4">GND</text>
<text x="177.3" y="74.3">2</text>
<text x="182.9" y="75.2">AOUT_V</text>
<text x="183.3" y="72.9">J14</text>
<text x="207.8" y="77.5">3</text>
<text x="207.8" y="74.9">4</text>
<text x="216.5" y="75.4">+12V</text>
<text x="216.5" y="77.9">+24V</text>
<text x="225.3" y="73.9">DO1_C2</text>
<text x="225.3" y="76.4">DO2_C2</text>
<text x="242.1" y="73">1</text>
<text x="242.1" y="75.6">2</text>
<text x="42.6" y="79.3" transform="rotate(-90 42.6 79.3)">L_CON1</text>
<text x="47.3" y="78.1">11</text>
<text x="47.3" y="80.6">12</text>
<text x="47.3" y="83.2">13</text>
<text x="59.8" y="81.3">GND</text>
<text x="60.9" y="79">+3.3V</text>
<text x="87.8" y="81.5">PWM3</text>
<text x="87.8" y="79">PWM4</text>
<text x="101.9" y="78.1">11</text>
<text x="101.9" y="80.6">12</text>
<text x="101.9" y="83.2">13</text>
<text x="109.1" y="79.4" transform="rotate(-90 109.1 79.4)">R_CON1</text>
<text x="125.4" y="82.1">J6</text>
<text x="133.5" y="83.8">2</text>
<text x="133.5" y="81.3">3</text>
<text x="140.6" y="82.2">AIN_C_4</text>
<text x="158.6" y="79">VIN_AOUT_C_2</text>
<text x="162.6" y="81.5">AOUT_C_2</text>
<text x="177.3" y="78.1">1</text>
<text x="177.3" y="80.6">2</text>
<text x="182.9" y="81.6">AOUT_C</text>
<text x="183.3" y="79.2">J15</text>
<text x="207.8" y="82.5">1</text>
<text x="207.8" y="80">2</text>
<text x="214.2" y="83.4">D_COM</text>
<text x="216" y="81.1">GND</text>
<text x="225.3" y="81.5">DO4_C2</text>
<text x="225.3" y="79">DO3_C2</text>
<text x="242.1" y="78.1">3</text>
<text x="242.1" y="80.6">4</text>
<text x="242.1" y="83.2">5</text>
<text x="248.1" y="81.8">J28</text>
<text x="10.4" y="85.9">B</text>
<text x="47.3" y="85.7">14</text>
<text x="47.3" y="88.3">15</text>
<text x="51.1" y="88.3">GPIO2</text>
<text x="59.3" y="84.1">Vx</text>
<text x="60.7" y="86.7">+5V</text>
<text x="87.8" y="84.1">PWM2</text>
<text x="89.3" y="89.1">SDO</text>
<text x="94.6" y="85.7">GPIO4</text>
<text x="101.9" y="85.7">14</text>
<text x="101.9" y="88.3">15</text>
<text x="123.9" y="84.6">AIN_4</text>
<text x="133.5" y="86.4">1</text>
<text x="140.6" y="87.2">AIN_V_4</text>
<text x="140.6" y="84.7">AIN_Cret_4</text>
<text x="166.5" y="85.3">C_T_2</text>
<text x="166.6" y="87.9">E_T_2</text>
<text x="177.3" y="84.4">1</text>
<text x="177.3" y="87">2</text>
<text x="183" y="87.9">OUT_T</text>
<text x="183.3" y="85.6">J16</text>
<text x="202.5" y="84.1" transform="rotate(-90 202.5 84.1)">PW &amp; D_COM</text>
<text x="203.6" y="85.9">J25</text>
<text x="225.3" y="84.1">DO5_C2</text>
<text x="225.3" y="86.6">DO6_C2</text>
<text x="225.3" y="89.1">DO7_C2</text>
<text x="242.1" y="85.7">6</text>
<text x="242.1" y="88.3">7</text>
<text x="248.5" y="84.1">R-out</text>
<text x="285.4" y="85.9">B</text>
<text x="47.3" y="90.8">16</text>
<text x="47.3" y="93.3">17</text>
<text x="47.3" y="95.9">18</text>
<text x="51.1" y="90.8">GPIO3</text>
<text x="58" y="94.2">PWM1</text>
<text x="94.6" y="90.8">TX</text>
<text x="101.9" y="90.8">16</text>
<text x="101.9" y="93.3">17</text>
<text x="101.9" y="95.9">18</text>
<text x="123.9" y="94.8">AIN_5</text>
<text x="125.4" y="92.2">J7</text>
<text x="133.5" y="94">2</text>
<text x="133.5" y="91.4">3</text>
<text x="140.6" y="92.3">AIN_C_5</text>
<text x="140.6" y="94.9">AIN_Cret_5</text>
<text x="162.7" y="93">AOUT_V_3</text>
<text x="166.1" y="95.7">GND</text>
<text x="177.3" y="92.1">1</text>
<text x="177.3" y="94.6">2</text>
<text x="182.9" y="95.5">AOUT_V</text>
<text x="183.3" y="93.2">J17</text>
<text x="225.3" y="91.7">DO8_C2</text>
<text x="242.1" y="90.8">8</text>
<text x="47.3" y="98.4">19</text>
<text x="47.3" y="101">20</text>
<text x="58" y="101.8">LDI</text>
<text x="58" y="99.3">SS_IO_1</text>
<text x="85.9" y="99.3">SS_IO_2</text>
<text x="87.5" y="101.8">SS_ET</text>
<text x="101.9" y="98.4">19</text>
<text x="101.9" y="101">20</text>
<text x="133.5" y="96.5">1</text>
<text x="133.5" y="101.6">3</text>
<text x="140.6" y="97.4">AIN_V_5</text>
<text x="158.6" y="99.3">VIN_AOUT_C_3</text>
<text x="162.6" y="101.8">AOUT_C_3</text>
<text x="177.3" y="98.4">1</text>
<text x="177.3" y="101">2</text>
<text x="182.9" y="101.9">AOUT_C</text>
<text x="183.3" y="99.6">J18</text>
<text x="91.4" y="107.9">Puertos para módulos</text>
<text x="123.9" y="104.9">AIN_6</text>
<text x="125.4" y="103">J8</text>
<text x="133.5" y="106.7">1</text>
<text x="133.5" y="104.1">2</text>
<text x="140.6" y="102.5">AIN_C_6</text>
<text x="140.6" y="105">AIN_Cret_6</text>
<text x="140.6" y="107.6">AIN_V_6</text>
<text x="166.5" y="105.7">C_T_3</text>
<text x="177.3" y="104.8">1</text>
<text x="177.3" y="107.3">2</text>
<text x="183.3" y="105.9">J19</text>
<text x="50.3" y="113.7">1</text>
<text x="52.4" y="111.4">P_EXP</text>
<text x="58.7" y="113.7">14</text>
<text x="88" y="112.1">P_ET_MOD</text>
<text x="125.4" y="113.2">J9</text>
<text x="133.5" y="111.8">3</text>
<text x="140.6" y="112.6">AIN_C_7</text>
<text x="162.7" y="113.3">AOUT_V_4</text>
<text x="166.6" y="108.2">E_T_3</text>
<text x="177.3" y="112.4">1</text>
<text x="183" y="108.2">OUT_T</text>
<text x="183.3" y="113.5">J20</text>
<text x="42.5" y="118.7">GPIO1</text>
<text x="43.6" y="114.5">SCK</text>
<text x="44.4" y="117.1">SDI</text>
<text x="50.3" y="116.2">2</text>
<text x="50.3" y="118.7">3</text>
<text x="58.7" y="118.7">12</text>
<text x="58.7" y="116.2">13 TX</text>
<text x="62.5" y="118.7">GPIO2</text>
<text x="63.1" y="114.5">SDO</text>
<text x="77.9" y="114.7">+3.3V</text>
<text x="87.8" y="114.3">1</text>
<text x="87.8" y="116.8">3</text>
<text x="87.8" y="119.4">5</text>
<text x="96.7" y="114.3">2</text>
<text x="96.7" y="116.8">4</text>
<text x="96.7" y="119.4">6</text>
<text x="102.9" y="115.6">+3.3V</text>
<text x="123.9" y="115.1">AIN_7</text>
<text x="133.5" y="116.8">1</text>
<text x="133.5" y="114.3">2</text>
<text x="140.6" y="117.7">AIN_V_7</text>
<text x="140.6" y="115.2">AIN_Cret_7</text>
<text x="158.6" y="119.6">VIN_AOUT_C_4</text>
<text x="166.1" y="116">GND</text>
<text x="177.3" y="118.7">1</text>
<text x="177.3" y="114.9">2</text>
<text x="182.9" y="115.8">AOUT_V</text>
<text x="183.3" y="119.9">J21</text>
<text x="42.5" y="121.3">GPIO3</text>
<text x="42.5" y="123.8">GPIO5</text>
<text x="50.3" y="121.3">4</text>
<text x="50.3" y="123.8">5</text>
<text x="58.7" y="123.8">10</text>
<text x="58.7" y="121.3">11</text>
<text x="62.5" y="123.8">GPIO6</text>
<text x="62.5" y="121.3">GPIO4</text>
<text x="71.1" y="120.3">GND</text>
<text x="78.6" y="120.3">SDI_ET</text>
<text x="81" y="122.8">SDO</text>
<text x="81.1" y="125.3">SCK</text>
<text x="87.8" y="121.9">7</text>
<text x="87.8" y="124.5">9</text>
<text x="96.2" y="124.5">10</text>
<text x="96.7" y="121.9">8</text>
<text x="100.6" y="122.8">RST</text>
<text x="109.8" y="120.3">GND</text>
<text x="123.9" y="125.3">AIN_8</text>
<text x="124.9" y="123.4">J10</text>
<text x="133.5" y="124.5">2</text>
<text x="133.5" y="121.9">3</text>
<text x="140.6" y="122.8">AIN_C_8</text>
<text x="140.6" y="125.3">AIN_Cret_8</text>
<text x="162.6" y="122.2">AOUT_C_4</text>
<text x="166.5" y="126">C_T_4</text>
<text x="177.3" y="121.3">2</text>
<text x="177.3" y="125.1">1</text>
<text x="182.9" y="122.2">AOUT_C</text>
<text x="40.4" y="126.8">+3.3V</text>
<text x="42" y="129.3">+5V</text>
<text x="50.3" y="126.4">6</text>
<text x="50.3" y="128.9">7</text>
<text x="59.2" y="128.9">8</text>
<text x="59.2" y="126.4">9</text>
<text x="64.8" y="127.3">VDD</text>
<text x="79.2" y="127.9">SS_ET</text>
<text x="87.3" y="127">11</text>
<text x="91.7" y="131.1">J2</text>
<text x="96.2" y="127">12</text>
<text x="100.6" y="127.9">INT_ET</text>
<text x="133.5" y="127">1</text>
<text x="140.6" y="127.9">AIN_V_8</text>
<text x="166.6" y="128.5">E_T_4</text>
<text x="177.3" y="127.6">2</text>
<text x="183" y="128.5">OUT_T</text>
<text x="183.3" y="126.2">J22</text>
<text x="10.4" y="135.9">C</text>
<text x="53.6" y="132.4">J1</text>
<text x="63.4" y="132.4">GND</text>
<text x="285.4" y="135.9">C</text>
<text x="40" y="142.2">Estados (RUN, CONTROL, PROG)</text>
<text x="85.1" y="142.1">Conectores (24V/12V)</text>
<text x="38.7" y="147.3">GPIO1</text>
<text x="48.3" y="145.7">R</text>
<text x="54.9" y="145.6">D43</text>
<text x="66.2" y="148">GND</text>
<text x="79.8" y="149.4">J24</text>
<text x="85.1" y="144.1">Entrada/Salida</text>
<text x="89.1" y="147.9">2</text>
<text x="97.4" y="148.8">Vin</text>
<text x="38.7" y="154.9">GPIO2</text>
<text x="46.8" y="150.8">R178</text>
<text x="48.3" y="153.3">R</text>
<text x="53.6" y="150.7">LED_C</text>
<text x="54.9" y="153.2">D44</text>
<text x="66.2" y="155.6">GND</text>
<text x="78.5" y="151.3">PW_IN</text>
<text x="79.7" y="154.7">+12V</text>
<text x="89.1" y="150.5">1</text>
<text x="91.6" y="154.3">1</text>
<text x="99.2" y="151.2">GND</text>
<text x="46.8" y="158.4">R179</text>
<text x="48.3" y="161">R</text>
<text x="53.7" y="158.3">LED_P</text>
<text x="54.9" y="160.8">D45</text>
<text x="79.7" y="157.3">+24V</text>
<text x="80.4" y="160.4">GND</text>
<text x="91.6" y="156.8">2</text>
<text x="91.6" y="159.4">3</text>
<text x="97.4" y="159">PW_OUT_1</text>
<text x="97.6" y="156.7">J26</text>
<text x="38.7" y="162.6">GPIO3</text>
<text x="46.8" y="166">R180</text>
<text x="53.6" y="165.9">LED_R</text>
<text x="66.2" y="163.2">GND</text>
<text x="10.4" y="185.9">D</text>
<text x="285.4" y="185.9">D</text>
<text x="35" y="199.9">1</text>
<text x="85" y="199.9">2</text>
<text x="135" y="199.9">3</text>
<text x="185" y="199.9">4</text>
<text x="235" y="199.9">5</text>
<text x="285" y="199.9">6</text>
</g>
</svg>
